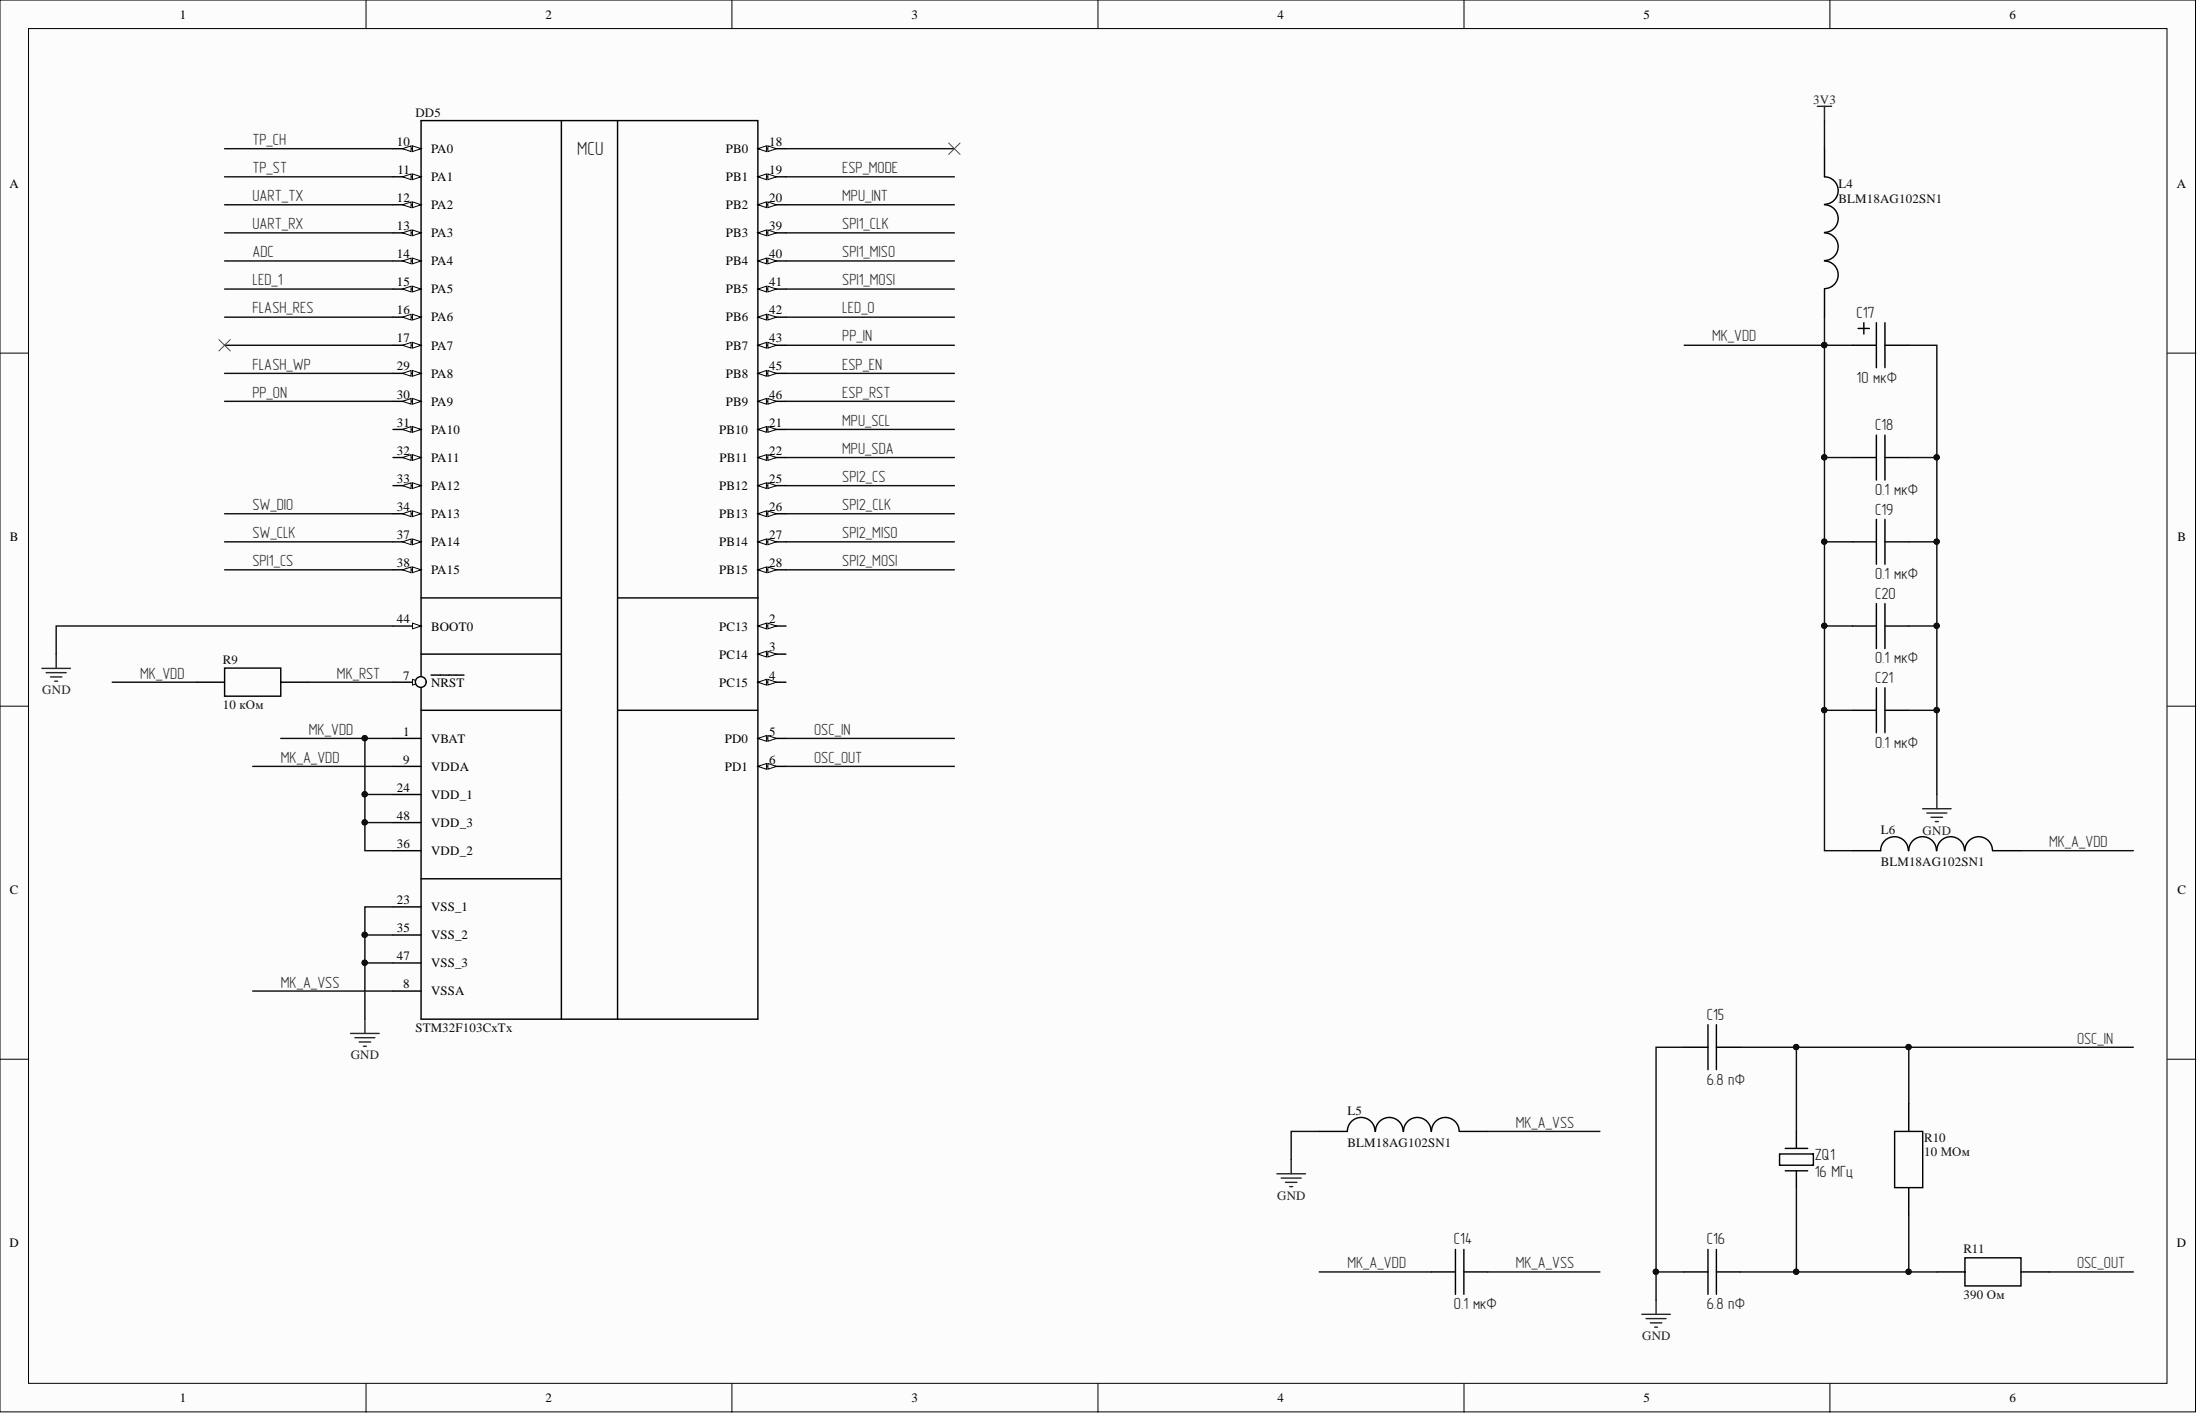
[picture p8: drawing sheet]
<svg xmlns="http://www.w3.org/2000/svg" width="391mm" height="252mm" viewBox="0 0 391 252" stroke-linecap="round" stroke-linejoin="round" font-family="sans-serif">
<g fill="#fcfcfc" stroke="#000" stroke-width=".18">
<path d="M0 0h390.1v250.8h-390.1z"/>
<path d="M5.1 5.1h379.9v240.6h-379.9z"/>
</g>
<g fill="none" stroke="#000" stroke-width=".18">
<path d="M65 0v5.1M130 0v5.1M195.1 0v5.1M260.1 0v5.1M325.1 0v5.1M0 62.7h5.1M385.1 62.7h5.1M0 125.4h5.1M385.1 125.4h5.1M0 188.2h5.1M385.1 188.2h5.1M65 245.8v5.1"/>
<path d="M130 245.8v5.1M195.1 245.8v5.1M260.1 245.8v5.1M325.1 245.8v5.1"/>
</g>
<path d="M99.7 21.4h-24.9v159.6h24.9M74.8 106.2h24.9M109.7 106.2h25M134.7 111.2h4.9M69.8 131.2h5M109.7 181h25" fill="none" stroke="#000" stroke-width=".25"/>
<path d="M134.7 111.2l1.5-.5v1z" fill="#fcfcfc"/>
<path d="M134.7 111.2l1.5-.5v1z" fill="none" stroke="#000" stroke-width=".18"/>
<path d="M136.4 110.7l1.5 .5-1.5 .5z" fill="#fcfcfc"/>
<path d="M136.4 110.7l1.5 .5-1.5 .5z" fill="none" stroke="#000" stroke-width=".18"/>
<path d="M134.7 116.2h4.9" fill="none" stroke="#000" stroke-width=".25"/>
<path d="M134.7 116.2l1.5-.5v1z" fill="#fcfcfc"/>
<path d="M134.7 116.2l1.5-.5v1z" fill="none" stroke="#000" stroke-width=".18"/>
<path d="M136.4 115.7l1.5 .5-1.5 .5z" fill="#fcfcfc"/>
<path d="M136.4 115.7l1.5 .5-1.5 .5z" fill="none" stroke="#000" stroke-width=".18"/>
<path d="M134.7 121.2h4.9" fill="none" stroke="#000" stroke-width=".25"/>
<path d="M134.7 121.2l1.5-.5v1z" fill="#fcfcfc"/>
<path d="M134.7 121.2l1.5-.5v1z" fill="none" stroke="#000" stroke-width=".18"/>
<path d="M136.4 120.7l1.5 .5-1.5 .5z" fill="#fcfcfc"/>
<path d="M136.4 120.7l1.5 .5-1.5 .5z" fill="none" stroke="#000" stroke-width=".18"/>
<path d="M134.7 131.2h4.9" fill="none" stroke="#000" stroke-width=".25"/>
<path d="M134.7 131.2l1.5-.5v1z" fill="#fcfcfc"/>
<path d="M134.7 131.2l1.5-.5v1z" fill="none" stroke="#000" stroke-width=".18"/>
<path d="M136.4 130.7l1.5 .5-1.5 .5z" fill="#fcfcfc"/>
<path d="M136.4 130.7l1.5 .5-1.5 .5z" fill="none" stroke="#000" stroke-width=".18"/>
<path d="M134.7 136.1h4.9" fill="none" stroke="#000" stroke-width=".25"/>
<path d="M134.7 136.1l1.5-.5v1z" fill="#fcfcfc"/>
<path d="M134.7 136.1l1.5-.5v1z" fill="none" stroke="#000" stroke-width=".18"/>
<path d="M136.4 135.6l1.5 .5-1.5 .5z" fill="#fcfcfc"/>
<path d="M136.4 135.6l1.5 .5-1.5 .5z" fill="none" stroke="#000" stroke-width=".18"/>
<path d="M69.8 121.2h5" fill="none" stroke="#000" stroke-width=".25"/>
<path d="M73.3 120.7l1.5 .5-1.5 .5z" fill="#fcfcfc"/>
<path d="M73.3 120.7l1.5 .5-1.5 .5z" fill="none" stroke="#000" stroke-width=".18"/>
<path d="M69.8 26.4h5M76.6 119.9h5.8M69.8 136.1h5M69.8 176h5" fill="none" stroke="#000" stroke-width=".25"/>
<path d="M73.3 25.9l1.5 .5-1.5 .5z" fill="#fcfcfc"/>
<path d="M73.3 25.9l1.5 .5-1.5 .5z" fill="none" stroke="#000" stroke-width=".18"/>
<path d="M71.5 26.4l1.5-.5v1z" fill="#fcfcfc"/>
<path d="M71.5 26.4l1.5-.5v1z" fill="none" stroke="#000" stroke-width=".18"/>
<path d="M69.8 31.4h5" fill="none" stroke="#000" stroke-width=".25"/>
<path d="M73.3 30.9l1.5 .5-1.5 .5z" fill="#fcfcfc"/>
<path d="M73.3 30.9l1.5 .5-1.5 .5z" fill="none" stroke="#000" stroke-width=".18"/>
<path d="M71.5 31.4l1.5-.5v1z" fill="#fcfcfc"/>
<path d="M71.5 31.4l1.5-.5v1z" fill="none" stroke="#000" stroke-width=".18"/>
<path d="M69.8 36.4h5" fill="none" stroke="#000" stroke-width=".25"/>
<path d="M73.3 35.9l1.5 .5-1.5 .5z" fill="#fcfcfc"/>
<path d="M73.3 35.9l1.5 .5-1.5 .5z" fill="none" stroke="#000" stroke-width=".18"/>
<path d="M71.5 36.4l1.5-.5v1z" fill="#fcfcfc"/>
<path d="M71.5 36.4l1.5-.5v1z" fill="none" stroke="#000" stroke-width=".18"/>
<path d="M69.8 41.4h5" fill="none" stroke="#000" stroke-width=".25"/>
<path d="M73.3 40.9l1.5 .5-1.5 .5z" fill="#fcfcfc"/>
<path d="M73.3 40.9l1.5 .5-1.5 .5z" fill="none" stroke="#000" stroke-width=".18"/>
<path d="M71.5 41.4l1.5-.5v1z" fill="#fcfcfc"/>
<path d="M71.5 41.4l1.5-.5v1z" fill="none" stroke="#000" stroke-width=".18"/>
<path d="M69.8 46.4h5" fill="none" stroke="#000" stroke-width=".25"/>
<path d="M73.3 45.8l1.5 .6-1.5 .5z" fill="#fcfcfc"/>
<path d="M73.3 45.8l1.5 .6-1.5 .5z" fill="none" stroke="#000" stroke-width=".18"/>
<path d="M71.5 46.4l1.5-.6v1.1z" fill="#fcfcfc"/>
<path d="M71.5 46.4l1.5-.6v1.1z" fill="none" stroke="#000" stroke-width=".18"/>
<path d="M69.8 51.3h5" fill="none" stroke="#000" stroke-width=".25"/>
<path d="M73.3 50.8l1.5 .5-1.5 .6z" fill="#fcfcfc"/>
<path d="M73.3 50.8l1.5 .5-1.5 .6z" fill="none" stroke="#000" stroke-width=".18"/>
<path d="M71.5 51.3l1.5-.5v1.1z" fill="#fcfcfc"/>
<path d="M71.5 51.3l1.5-.5v1.1z" fill="none" stroke="#000" stroke-width=".18"/>
<path d="M69.8 56.3h5" fill="none" stroke="#000" stroke-width=".25"/>
<path d="M73.3 55.8l1.5 .5-1.5 .5z" fill="#fcfcfc"/>
<path d="M73.3 55.8l1.5 .5-1.5 .5z" fill="none" stroke="#000" stroke-width=".18"/>
<path d="M71.5 56.3l1.5-.5v1z" fill="#fcfcfc"/>
<path d="M71.5 56.3l1.5-.5v1z" fill="none" stroke="#000" stroke-width=".18"/>
<path d="M69.8 61.3h5" fill="none" stroke="#000" stroke-width=".25"/>
<path d="M73.3 60.8l1.5 .5-1.5 .5z" fill="#fcfcfc"/>
<path d="M73.3 60.8l1.5 .5-1.5 .5z" fill="none" stroke="#000" stroke-width=".18"/>
<path d="M71.5 61.3l1.5-.5v1z" fill="#fcfcfc"/>
<path d="M71.5 61.3l1.5-.5v1z" fill="none" stroke="#000" stroke-width=".18"/>
<path d="M134.7 26.4h4.9" fill="none" stroke="#000" stroke-width=".25"/>
<path d="M134.7 26.4l1.5-.5v1z" fill="#fcfcfc"/>
<path d="M134.7 26.4l1.5-.5v1z" fill="none" stroke="#000" stroke-width=".18"/>
<path d="M136.4 25.9l1.5 .5-1.5 .5z" fill="#fcfcfc"/>
<path d="M136.4 25.9l1.5 .5-1.5 .5z" fill="none" stroke="#000" stroke-width=".18"/>
<path d="M134.7 31.4h4.9" fill="none" stroke="#000" stroke-width=".25"/>
<path d="M134.7 31.4l1.5-.5v1z" fill="#fcfcfc"/>
<path d="M134.7 31.4l1.5-.5v1z" fill="none" stroke="#000" stroke-width=".18"/>
<path d="M136.4 30.9l1.5 .5-1.5 .5z" fill="#fcfcfc"/>
<path d="M136.4 30.9l1.5 .5-1.5 .5z" fill="none" stroke="#000" stroke-width=".18"/>
<path d="M134.7 36.4h4.9" fill="none" stroke="#000" stroke-width=".25"/>
<path d="M134.7 36.4l1.5-.5v1z" fill="#fcfcfc"/>
<path d="M134.7 36.4l1.5-.5v1z" fill="none" stroke="#000" stroke-width=".18"/>
<path d="M136.4 35.9l1.5 .5-1.5 .5z" fill="#fcfcfc"/>
<path d="M136.4 35.9l1.5 .5-1.5 .5z" fill="none" stroke="#000" stroke-width=".18"/>
<path d="M134.7 76.3h4.9" fill="none" stroke="#000" stroke-width=".25"/>
<path d="M134.7 76.3l1.5-.5v1z" fill="#fcfcfc"/>
<path d="M134.7 76.3l1.5-.5v1z" fill="none" stroke="#000" stroke-width=".18"/>
<path d="M136.4 75.8l1.5 .5-1.5 .5z" fill="#fcfcfc"/>
<path d="M136.4 75.8l1.5 .5-1.5 .5z" fill="none" stroke="#000" stroke-width=".18"/>
<path d="M134.7 81.3h4.9" fill="none" stroke="#000" stroke-width=".25"/>
<path d="M134.7 81.3l1.5-.5v1z" fill="#fcfcfc"/>
<path d="M134.7 81.3l1.5-.5v1z" fill="none" stroke="#000" stroke-width=".18"/>
<path d="M136.4 80.8l1.5 .5-1.5 .5z" fill="#fcfcfc"/>
<path d="M136.4 80.8l1.5 .5-1.5 .5z" fill="none" stroke="#000" stroke-width=".18"/>
<path d="M134.7 86.3h4.9M69.8 141.1h5M69.8 161.1h5" fill="none" stroke="#000" stroke-width=".25"/>
<path d="M134.7 86.3l1.5-.5v1z" fill="#fcfcfc"/>
<path d="M134.7 86.3l1.5-.5v1z" fill="none" stroke="#000" stroke-width=".18"/>
<path d="M136.4 85.8l1.5 .5-1.5 .5z" fill="#fcfcfc"/>
<path d="M136.4 85.8l1.5 .5-1.5 .5z" fill="none" stroke="#000" stroke-width=".18"/>
<path d="M134.7 91.3h4.9" fill="none" stroke="#000" stroke-width=".25"/>
<path d="M134.7 91.3l1.5-.5v1z" fill="#fcfcfc"/>
<path d="M134.7 91.3l1.5-.5v1z" fill="none" stroke="#000" stroke-width=".18"/>
<path d="M136.4 90.8l1.5 .5-1.5 .5z" fill="#fcfcfc"/>
<path d="M136.4 90.8l1.5 .5-1.5 .5z" fill="none" stroke="#000" stroke-width=".18"/>
<path d="M134.7 96.3h4.9" fill="none" stroke="#000" stroke-width=".25"/>
<path d="M134.7 96.3l1.5-.6v1.1z" fill="#fcfcfc"/>
<path d="M134.7 96.3l1.5-.6v1.1z" fill="none" stroke="#000" stroke-width=".18"/>
<path d="M136.4 95.7l1.5 .6-1.5 .5z" fill="#fcfcfc"/>
<path d="M136.4 95.7l1.5 .6-1.5 .5z" fill="none" stroke="#000" stroke-width=".18"/>
<path d="M134.7 101.2h4.9" fill="none" stroke="#000" stroke-width=".25"/>
<path d="M134.7 101.2l1.5-.5v1z" fill="#fcfcfc"/>
<path d="M134.7 101.2l1.5-.5v1z" fill="none" stroke="#000" stroke-width=".18"/>
<path d="M136.4 100.7l1.5 .5-1.5 .5z" fill="#fcfcfc"/>
<path d="M136.4 100.7l1.5 .5-1.5 .5z" fill="none" stroke="#000" stroke-width=".18"/>
<path d="M69.8 66.3h5" fill="none" stroke="#000" stroke-width=".25"/>
<path d="M73.3 65.8l1.5 .5-1.5 .5z" fill="#fcfcfc"/>
<path d="M73.3 65.8l1.5 .5-1.5 .5z" fill="none" stroke="#000" stroke-width=".18"/>
<path d="M71.5 66.3l1.5-.5v1z" fill="#fcfcfc"/>
<path d="M71.5 66.3l1.5-.5v1z" fill="none" stroke="#000" stroke-width=".18"/>
<path d="M69.8 71.3h5" fill="none" stroke="#000" stroke-width=".25"/>
<path d="M73.3 70.8l1.5 .5-1.5 .5z" fill="#fcfcfc"/>
<path d="M73.3 70.8l1.5 .5-1.5 .5z" fill="none" stroke="#000" stroke-width=".18"/>
<path d="M71.5 71.3l1.5-.5v1z" fill="#fcfcfc"/>
<path d="M71.5 71.3l1.5-.5v1z" fill="none" stroke="#000" stroke-width=".18"/>
<path d="M69.8 76.3h5" fill="none" stroke="#000" stroke-width=".25"/>
<path d="M73.3 75.8l1.5 .5-1.5 .5z" fill="#fcfcfc"/>
<path d="M73.3 75.8l1.5 .5-1.5 .5z" fill="none" stroke="#000" stroke-width=".18"/>
<path d="M71.5 76.3l1.5-.5v1z" fill="#fcfcfc"/>
<path d="M71.5 76.3l1.5-.5v1z" fill="none" stroke="#000" stroke-width=".18"/>
<path d="M69.8 81.3h5" fill="none" stroke="#000" stroke-width=".25"/>
<path d="M73.3 80.8l1.5 .5-1.5 .5z" fill="#fcfcfc"/>
<path d="M73.3 80.8l1.5 .5-1.5 .5z" fill="none" stroke="#000" stroke-width=".18"/>
<path d="M71.5 81.3l1.5-.5v1z" fill="#fcfcfc"/>
<path d="M71.5 81.3l1.5-.5v1z" fill="none" stroke="#000" stroke-width=".18"/>
<path d="M69.8 86.3h5" fill="none" stroke="#000" stroke-width=".25"/>
<path d="M73.3 85.8l1.5 .5-1.5 .5z" fill="#fcfcfc"/>
<path d="M73.3 85.8l1.5 .5-1.5 .5z" fill="none" stroke="#000" stroke-width=".18"/>
<path d="M71.5 86.3l1.5-.5v1z" fill="#fcfcfc"/>
<path d="M71.5 86.3l1.5-.5v1z" fill="none" stroke="#000" stroke-width=".18"/>
<path d="M69.8 91.3h5" fill="none" stroke="#000" stroke-width=".25"/>
<path d="M73.3 90.8l1.5 .5-1.5 .5z" fill="#fcfcfc"/>
<path d="M73.3 90.8l1.5 .5-1.5 .5z" fill="none" stroke="#000" stroke-width=".18"/>
<path d="M71.5 91.3l1.5-.5v1z" fill="#fcfcfc"/>
<path d="M71.5 91.3l1.5-.5v1z" fill="none" stroke="#000" stroke-width=".18"/>
<path d="M69.8 96.3h5M69.8 151.1h5M69.8 166.1h5" fill="none" stroke="#000" stroke-width=".25"/>
<path d="M73.3 95.7l1.5 .6-1.5 .5z" fill="#fcfcfc"/>
<path d="M73.3 95.7l1.5 .6-1.5 .5z" fill="none" stroke="#000" stroke-width=".18"/>
<path d="M71.5 96.3l1.5-.6v1.1z" fill="#fcfcfc"/>
<path d="M71.5 96.3l1.5-.6v1.1z" fill="none" stroke="#000" stroke-width=".18"/>
<path d="M69.8 101.2h5" fill="none" stroke="#000" stroke-width=".25"/>
<path d="M73.3 100.7l1.5 .5-1.5 .5z" fill="#fcfcfc"/>
<path d="M73.3 100.7l1.5 .5-1.5 .5z" fill="none" stroke="#000" stroke-width=".18"/>
<path d="M71.5 101.2l1.5-.5v1z" fill="#fcfcfc"/>
<path d="M71.5 101.2l1.5-.5v1z" fill="none" stroke="#000" stroke-width=".18"/>
<path d="M134.7 41.4h4.9" fill="none" stroke="#000" stroke-width=".25"/>
<path d="M134.7 41.4l1.5-.5v1z" fill="#fcfcfc"/>
<path d="M134.7 41.4l1.5-.5v1z" fill="none" stroke="#000" stroke-width=".18"/>
<path d="M136.4 40.9l1.5 .5-1.5 .5z" fill="#fcfcfc"/>
<path d="M136.4 40.9l1.5 .5-1.5 .5z" fill="none" stroke="#000" stroke-width=".18"/>
<path d="M134.7 46.4h4.9" fill="none" stroke="#000" stroke-width=".25"/>
<path d="M134.7 46.4l1.5-.6v1.1z" fill="#fcfcfc"/>
<path d="M134.7 46.4l1.5-.6v1.1z" fill="none" stroke="#000" stroke-width=".18"/>
<path d="M136.4 45.8l1.5 .6-1.5 .5z" fill="#fcfcfc"/>
<path d="M136.4 45.8l1.5 .6-1.5 .5z" fill="none" stroke="#000" stroke-width=".18"/>
<path d="M134.7 51.3h4.9" fill="none" stroke="#000" stroke-width=".25"/>
<path d="M134.7 51.3l1.5-.5v1.1z" fill="#fcfcfc"/>
<path d="M134.7 51.3l1.5-.5v1.1z" fill="none" stroke="#000" stroke-width=".18"/>
<path d="M136.4 50.8l1.5 .5-1.5 .6z" fill="#fcfcfc"/>
<path d="M136.4 50.8l1.5 .5-1.5 .6z" fill="none" stroke="#000" stroke-width=".18"/>
<path d="M134.7 56.3h4.9" fill="none" stroke="#000" stroke-width=".25"/>
<path d="M134.7 56.3l1.5-.5v1z" fill="#fcfcfc"/>
<path d="M134.7 56.3l1.5-.5v1z" fill="none" stroke="#000" stroke-width=".18"/>
<path d="M136.4 55.8l1.5 .5-1.5 .5z" fill="#fcfcfc"/>
<path d="M136.4 55.8l1.5 .5-1.5 .5z" fill="none" stroke="#000" stroke-width=".18"/>
<path d="M134.7 61.3h4.9" fill="none" stroke="#000" stroke-width=".25"/>
<path d="M134.7 61.3l1.5-.5v1z" fill="#fcfcfc"/>
<path d="M134.7 61.3l1.5-.5v1z" fill="none" stroke="#000" stroke-width=".18"/>
<path d="M136.4 60.8l1.5 .5-1.5 .5z" fill="#fcfcfc"/>
<path d="M136.4 60.8l1.5 .5-1.5 .5z" fill="none" stroke="#000" stroke-width=".18"/>
<path d="M69.8 111.2h5" fill="none" stroke="#000" stroke-width=".25"/>
<path d="M73.3 110.7l1.5 .5-1.5 .5z" fill="#fcfcfc"/>
<path d="M73.3 110.7l1.5 .5-1.5 .5z" fill="none" stroke="#000" stroke-width=".18"/>
<path d="M134.7 66.3h4.9" fill="none" stroke="#000" stroke-width=".25"/>
<path d="M134.7 66.3l1.5-.5v1z" fill="#fcfcfc"/>
<path d="M134.7 66.3l1.5-.5v1z" fill="none" stroke="#000" stroke-width=".18"/>
<path d="M136.4 65.8l1.5 .5-1.5 .5z" fill="#fcfcfc"/>
<path d="M136.4 65.8l1.5 .5-1.5 .5z" fill="none" stroke="#000" stroke-width=".18"/>
<path d="M134.7 71.3h4.9" fill="none" stroke="#000" stroke-width=".25"/>
<path d="M134.7 71.3l1.5-.5v1z" fill="#fcfcfc"/>
<path d="M134.7 71.3l1.5-.5v1z" fill="none" stroke="#000" stroke-width=".18"/>
<path d="M136.4 70.8l1.5 .5-1.5 .5z" fill="#fcfcfc"/>
<path d="M136.4 70.8l1.5 .5-1.5 .5z" fill="none" stroke="#000" stroke-width=".18"/>
<path d="M99.7 21.4h10v159.6h-10zM109.7 21.4h25v159.6M74.8 116.2h24.9M74.8 126.2h24.9M109.7 126.2h25M69.8 146.1h5M74.8 156.1h24.9M69.8 171.1h5" fill="none" stroke="#000" stroke-width=".25"/>
<circle cx="74.8" cy="121.1" r=".96" fill="#fefefe" stroke="#000" stroke-width=".25"/>
<g fill="none" stroke="#000" stroke-width=".25">
<path d="M324.2 36.4a2.46 2.46 0 0 1 2.4 2.4 2.46 2.46 0 0 1-2.4 2.5M324.2 26.4v5a2.45 2.45 0 0 1 2.4 2.5 2.45 2.45 0 0 1-2.4 2.4M324.2 41.4a2.46 2.46 0 0 1 2.4 2.4 2.46 2.46 0 0 1-2.4 2.5M324.2 46.4a2.46 2.46 0 0 1 2.4 2.4 2.46 2.46 0 0 1-2.4 2.5M324.2 51.3v5M330.1 58.3h2M331.2 57.3v2M333.4 57.3v8M334.9 57.3v8M329.1 61.3h4.3M333.4 77.3v8M334.9 61.3h4.2"/>
<path d="M334.9 77.3v8M329.1 81.3h4.3M329.1 96.3h4.3M333.4 92.2v8M334.9 92.2v8M334.9 81.3h4.2M334.9 96.3h4.2M39.9 118.7h10v5h-10zM329.1 111.2h4.3M333.4 107.2v8M334.9 107.2v8M334.9 111.2h4.2"/>
<path d="M34.9 121.2h5M49.9 121.2h4.9M329.1 126.2h4.3M333.4 122.2v8M334.9 122.2v8M334.9 126.2h4.2M339.1 151.1a2.46 2.46 0 0 0-2.5-2.5 2.46 2.46 0 0 0-2.5 2.5h-5M344 151.1a2.46 2.46 0 0 0-2.4-2.5 2.46 2.46 0 0 0-2.5 2.5M349 151.1a2.46 2.46 0 0 0-2.4-2.5 2.46 2.46 0 0 0-2.5 2.5M354 151.1a2.44 2.44 0 0 0-2.4-2.5 2.44 2.44 0 0 0-2.5 2.5M354.1 151.1h5M299.2 186h4.3"/>
<path d="M303.5 182v8M305 186h4.2M305 182v8M339.1 196v5M244.3 201a2.46 2.46 0 0 0-2.5-2.5 2.46 2.46 0 0 0-2.4 2.5h-5M249.3 201a2.46 2.46 0 0 0-2.5-2.5 2.46 2.46 0 0 0-2.4 2.5M254.3 201a2.44 2.44 0 0 0-2.5-2.5 2.44 2.44 0 0 0-2.4 2.5M259.3 201a2.46 2.46 0 0 0-2.5-2.5 2.46 2.46 0 0 0-2.5 2.5M259.3 201h5M316.2 205h6v2h-6zM317.2 204h4M317.2 208h4"/>
<path d="M319.2 201v3M319.2 208v3M336.6 201h5v10h-5zM339.1 211v5M254.3 225.9h4.3M258.6 221.9v8M260.1 225.9h4.2M260.1 221.9v8M299.2 225.9h4.3M303.5 221.9v8M305 221.9v8M305 225.9h4.2"/>
<path d="M344.1 225.9h5M349.1 223.4h10v5h-10zM359.1 225.9h5"/>
</g>
<g fill="none" stroke="#262626" stroke-width=".25">
<path d="M322.9 18.9h2.5M324.2 18.9v2.5M7.4 118.7h5.1M8.2 119.5h3.6M10 116.2v2.5M9 120.2h2M9.7 121h.5M341.6 143.7h5.1M342.3 144.4h3.6M343.1 145.2h2M343.9 145.9h.5M344.1 141.1v2.6"/>
<path d="M62.3 183.6h5.1M63.1 184.3h3.5M63.8 185.1h2M64.6 185.9h.5M64.8 181v2.6M226.9 208.5h5M227.6 209.3h3.6M228.4 210h2M229.2 210.8h.5M229.4 206v2.5M291.7 233.5h5.1M292.5 234.2h3.5"/>
<path d="M293.2 235h2.1M294 235.7h.5M294.2 230.9v2.6"/>
</g>
<g fill="none" stroke="#0e0e0e" stroke-width=".25">
<path d="M39.9 26.4h29.9M39.9 31.4h29.9M39.9 36.4h29.9M139.6 26.4h30M139.6 31.4h30M139.6 36.4h30M324.2 21.4v5M39.9 51.3h29.9M39.9 56.3h29.9M39.9 46.4h29.9M39.9 41.4h29.9M139.6 51.3h30"/>
<path d="M139.6 56.3h30M139.6 46.4h30M139.6 41.4h30M324.2 56.3v5h4.9M39.9 61.3h29.9M39.9 71.3h29.9M39.9 66.3h29.9M139.6 61.3h30M139.6 76.3h30M139.6 71.3h30M139.6 66.3h30M299.2 61.3h25v35"/>
<path d="M339.1 61.3h5v20h-5M39.9 91.3h29.9M39.9 96.3h29.9M139.6 86.3h30M139.6 91.3h30M139.6 96.3h30M139.6 81.3h30M324.2 81.3h4.9M329.1 96.3h-4.9v14.9M339.1 96.3h5v14.9M344.1 81.3v15M39.9 101.2h29.9"/>
<path d="M69.8 111.2h-59.8v5M139.6 101.2h30M329.1 111.2h-4.9v39.9h4.9M339.1 111.2h5v29.9M19.9 121.2h15M44.9 136.1h24.9M49.9 131.2h14.9M54.8 121.2h15M69.8 131.2h-5v9.9M139.6 131.2h30M139.6 136.1h30M324.2 126.2h4.9"/>
<path d="M339.1 126.2h5M69.8 146.1h-5v5h5M69.8 141.1h-5v5M359.1 151.1h19.9M44.9 176h24.9M69.8 171.1h-5v9.9M69.8 166.1h-5v5M69.8 161.1h-5v5M299.2 186h-5v39.9M309.2 186h10v15M319.2 186h19.9v10M339.1 186h39.9"/>
<path d="M234.4 201h-5v5M264.3 201h20M319.2 211v14.9h-10M339.1 216v9.9h-19.9M234.4 225.9h19.9M264.3 225.9h20M299.2 225.9h-5v5M339.1 225.9h5M364.1 225.9h14.9"/>
</g>
<g fill="#0e0e0e" stroke="#0e0e0e" stroke-width=".18">
<circle cx="294.2" cy="225.9" r=".47"/>
<circle cx="319.1" cy="186" r=".47"/>
<circle cx="319.1" cy="225.9" r=".47"/>
<circle cx="339.1" cy="186" r=".47"/>
<circle cx="339.1" cy="225.9" r=".47"/>
<circle cx="64.8" cy="171" r=".47"/>
<circle cx="64.8" cy="166" r=".47"/>
<circle cx="64.8" cy="146.1" r=".47"/>
<circle cx="64.8" cy="141.1" r=".47"/>
<circle cx="64.8" cy="131.1" r=".47"/>
<circle cx="324.1" cy="61.3" r=".47"/>
<circle cx="324.1" cy="96.2" r=".47"/>
<circle cx="324.1" cy="111.2" r=".47"/>
<circle cx="344.1" cy="81.2" r=".47"/>
<circle cx="344.1" cy="126.1" r=".47"/>
<circle cx="344.1" cy="111.2" r=".47"/>
<circle cx="344.1" cy="96.2" r=".47"/>
<circle cx="324.1" cy="81.2" r=".47"/>
<circle cx="324.1" cy="126.1" r=".47"/>
</g>
<path d="M168.6 25.4l2 2M170.6 25.4l-2 2M38.9 60.3l2 2M40.9 60.3l-2 2" fill="none" stroke="#4c4c4c" stroke-width=".18"/>
<text font-size="3.4" fill="#1c1c1c" x="102.5" y="27.5">MCU</text>
<g font-size="2.9" fill="#262626">
<text x="44.8" y="25.8">TP_CH</text>
<text x="44.8" y="35.7">UART_TX</text>
<text x="44.8" y="30.8">TP_ST</text>
<text x="149.6" y="35.7">MPU_INT</text>
<text x="149.6" y="30.8">ESP_MODE</text>
<text x="44.8" y="40.7">UART_RX</text>
<text x="149.6" y="40.7">SPI1_CLK</text>
<text x="44.8" y="45.7">ADC</text>
<text x="149.6" y="45.7">SPI1_MISO</text>
<text x="44.8" y="50.7">LED_1</text>
<text x="149.6" y="50.7">SPI1_MOSI</text>
<text x="44.8" y="55.7">FLASH_RES</text>
<text x="149.6" y="55.7">LED_0</text>
<text x="44.8" y="65.6">FLASH_WP</text>
<text x="149.6" y="65.6">ESP_EN</text>
<text x="149.6" y="60.7">PP_IN</text>
<text x="304.2" y="60.7">MK_VDD</text>
<text x="44.8" y="70.7">PP_ON</text>
<text x="149.6" y="70.7">ESP_RST</text>
<text x="149.6" y="75.7">MPU_SCL</text>
<text x="149.6" y="80.7">MPU_SDA</text>
<text x="149.6" y="85.7">SPI2_CS</text>
<text x="44.8" y="95.6">SW_CLK</text>
<text x="44.8" y="90.6">SW_DIO</text>
<text x="149.6" y="90.6">SPI2_CLK</text>
<text x="149.6" y="95.6">SPI2_MISO</text>
<text x="44.8" y="100.6">SPI1_CS</text>
<text x="149.6" y="100.6">SPI2_MOSI</text>
<text x="24.9" y="120.5">MK_VDD</text>
<text x="59.9" y="120.5">MK_RST</text>
<text x="54.9" y="130.5">MK_VDD</text>
<text x="144.7" y="130.5">OSC_IN</text>
<text x="49.9" y="135.5">MK_A_VDD</text>
<text x="144.7" y="135.5">OSC_OUT</text>
<text x="364.1" y="150.4">MK_A_VDD</text>
<text x="49.9" y="175.4">MK_A_VSS</text>
<text x="369" y="185.4">OSC_IN</text>
<text x="269.3" y="200.4">MK_A_VSS</text>
<text x="239.4" y="225.3">MK_A_VDD</text>
<text x="269.3" y="225.3">MK_A_VSS</text>
<text x="369" y="225.3">OSC_OUT</text>
</g>
<g font-size="2.9" fill="#0e0e0e">
<text x="329.9" y="56.4">C17</text>
<text x="329.9" y="68">10 мкФ</text>
<text x="333.2" y="76.4">C18</text>
<text x="333.2" y="87.9">0.1 мкФ</text>
<text x="333.2" y="91.4">C19</text>
<text x="333.2" y="102.9">0.1 мкФ</text>
<text x="333.2" y="106.4">C20</text>
<text x="333.2" y="117.8">0.1 мкФ</text>
<text x="333.2" y="121.3">C21</text>
<text x="333.2" y="132.8">0.1 мкФ</text>
<text x="303.3" y="181.2">C15</text>
<text x="303.3" y="192.7">6.8 пФ</text>
<text x="322.4" y="209.1">16 МГц</text>
<text x="322.4" y="206.1">ZQ1</text>
<text x="258.3" y="221.1">C14</text>
<text x="303.3" y="221.1">C16</text>
<text x="258.3" y="232.5">0.1 мкФ</text>
<text x="303.3" y="232.5">6.8 пФ</text>
</g>
<g font-size="2.3">
<text x="31.9" y="3.3">1</text>
<text x="96.9" y="3.3">2</text>
<text x="162" y="3.3">3</text>
<text x="227" y="3.3">4</text>
<text x="292" y="3.3">5</text>
<text x="357.1" y="3.3">6</text>
<text x="70.5" y="25.9">10</text>
<text x="76.6" y="27.2">PA0</text>
<text x="129" y="27.2">PB0</text>
<text x="136.6" y="25.9">18</text>
<text x="1.7" y="33.4">A</text>
<text x="70.5" y="35.9">12</text>
<text x="70.6" y="30.9">11</text>
<text x="76.6" y="32.2">PA1</text>
<text x="129" y="32.2">PB1</text>
<text x="136.6" y="30.9">19</text>
<text x="136.6" y="35.9">20</text>
<text x="386.8" y="33.4">A</text>
<text x="70.5" y="40.9">13</text>
<text x="76.6" y="37.2">PA2</text>
<text x="129" y="37.2">PB2</text>
<text x="136.6" y="40.9">39</text>
<text x="70.5" y="45.9">14</text>
<text x="76.6" y="42.2">PA3</text>
<text x="76.6" y="47.1">PA4</text>
<text x="129" y="42.2">PB3</text>
<text x="129" y="47.1">PB4</text>
<text x="136.6" y="45.9">40</text>
<text x="70.5" y="50.9">15</text>
<text x="76.6" y="52.1">PA5</text>
<text x="129" y="52.1">PB5</text>
<text x="136.6" y="50.9">41</text>
<text x="70.5" y="55.8">16</text>
<text x="76.6" y="57.1">PA6</text>
<text x="129" y="57.1">PB6</text>
<text x="136.6" y="55.8">42</text>
<text x="70.5" y="60.8">17</text>
<text x="70.5" y="65.8">29</text>
<text x="76.6" y="62.1">PA7</text>
<text x="129" y="62.1">PB7</text>
<text x="136.6" y="60.8">43</text>
<text x="136.6" y="65.8">45</text>
<text x="70.5" y="70.8">30</text>
<text x="76.6" y="67.1">PA8</text>
<text x="129" y="67.1">PB8</text>
<text x="136.6" y="70.8">46</text>
<text x="70.5" y="75.8">31</text>
<text x="76.6" y="72.1">PA9</text>
<text x="76.6" y="77">PA10</text>
<text x="127.8" y="77">PB10</text>
<text x="129" y="72.1">PB9</text>
<text x="136.6" y="75.8">21</text>
<text x="70.5" y="80.8">32</text>
<text x="76.6" y="82">PA11</text>
<text x="127.9" y="82">PB11</text>
<text x="136.6" y="80.8">22</text>
<text x="70.5" y="85.7">33</text>
<text x="76.6" y="87">PA12</text>
<text x="127.8" y="87">PB12</text>
<text x="136.6" y="85.7">25</text>
<text x="70.5" y="90.7">34</text>
<text x="70.5" y="95.7">37</text>
<text x="76.6" y="92">PA13</text>
<text x="127.8" y="92">PB13</text>
<text x="136.6" y="90.7">26</text>
<text x="136.6" y="95.7">27</text>
<text x="1.8" y="96.1">B</text>
<text x="70.5" y="100.7">38</text>
<text x="76.6" y="97">PA14</text>
<text x="76.6" y="102">PA15</text>
<text x="127.8" y="97">PB14</text>
<text x="127.8" y="102">PB15</text>
<text x="136.6" y="100.7">28</text>
<text x="386.9" y="96.1">B</text>
<text x="70.5" y="110.7">44</text>
<text x="76.6" y="112">BOOT0</text>
<text x="127.8" y="112">PC13</text>
<text x="136.6" y="110.7">2</text>
<text x="127.8" y="117">PC14</text>
<text x="136.6" y="115.7">3</text>
<text x="71.6" y="120.7">7</text>
<text x="76.6" y="122">NRST</text>
<text x="127.8" y="122">PC15</text>
<text x="136.6" y="120.7">4</text>
<text x="71.6" y="130.7">1</text>
<text x="76.6" y="131.9">VBAT</text>
<text x="128.8" y="131.9">PD0</text>
<text x="136.6" y="130.7">5</text>
<text x="71.6" y="135.7">9</text>
<text x="76.6" y="136.9">VDDA</text>
<text x="128.8" y="136.9">PD1</text>
<text x="136.6" y="135.7">6</text>
<text x="70.5" y="140.6">24</text>
<text x="76.6" y="141.9">VDD_1</text>
<text x="70.5" y="145.6">48</text>
<text x="76.6" y="146.9">VDD_3</text>
<text x="70.5" y="150.6">36</text>
<text x="76.6" y="151.9">VDD_2</text>
<text x="1.8" y="158.8">C</text>
<text x="70.5" y="160.6">23</text>
<text x="76.6" y="161.8">VSS_1</text>
<text x="386.9" y="158.8">C</text>
<text x="70.5" y="165.6">35</text>
<text x="76.6" y="166.8">VSS_2</text>
<text x="70.5" y="170.5">47</text>
<text x="76.6" y="171.8">VSS_3</text>
<text x="71.6" y="175.5">8</text>
<text x="76.6" y="176.8">VSSA</text>
<text x="1.7" y="221.6">D</text>
<text x="386.8" y="221.6">D</text>
<text x="31.9" y="249.1">1</text>
<text x="96.9" y="249.1">2</text>
<text x="162" y="249.1">3</text>
<text x="227" y="249.1">4</text>
<text x="292" y="249.1">5</text>
<text x="357.1" y="249.1">6</text>
</g>
<g font-size="2.3" fill="#0e0e0e">
<text x="73.8" y="20.7">DD5</text>
<text x="326.6" y="33.5">L4</text>
<text x="326.6" y="36">BLM18AG102SN1</text>
<text x="39.6" y="117.9">R9</text>
<text x="39.6" y="125.9">10 кОм</text>
<text x="334.2" y="148.2">L6</text>
<text x="334.2" y="153.9">BLM18AG102SN1</text>
<text x="73.8" y="183.3">STM32F103CxTx</text>
<text x="239.4" y="198">L5</text>
<text x="239.4" y="203.8">BLM18AG102SN1</text>
<text x="341.9" y="202.8">R10</text>
<text x="341.9" y="205.3">10 МОм</text>
<text x="348.9" y="222.7">R11</text>
<text x="348.9" y="230.7">390 Ом</text>
</g>
<g font-size="2.3" fill="#262626">
<text x="322.2" y="18.4">3V3</text>
<text x="7.5" y="123.3">GND</text>
<text x="341.6" y="148.2">GND</text>
<text x="62.3" y="188.1">GND</text>
<text x="226.9" y="213.1">GND</text>
<text x="291.8" y="238">GND</text>
</g>
</svg>
